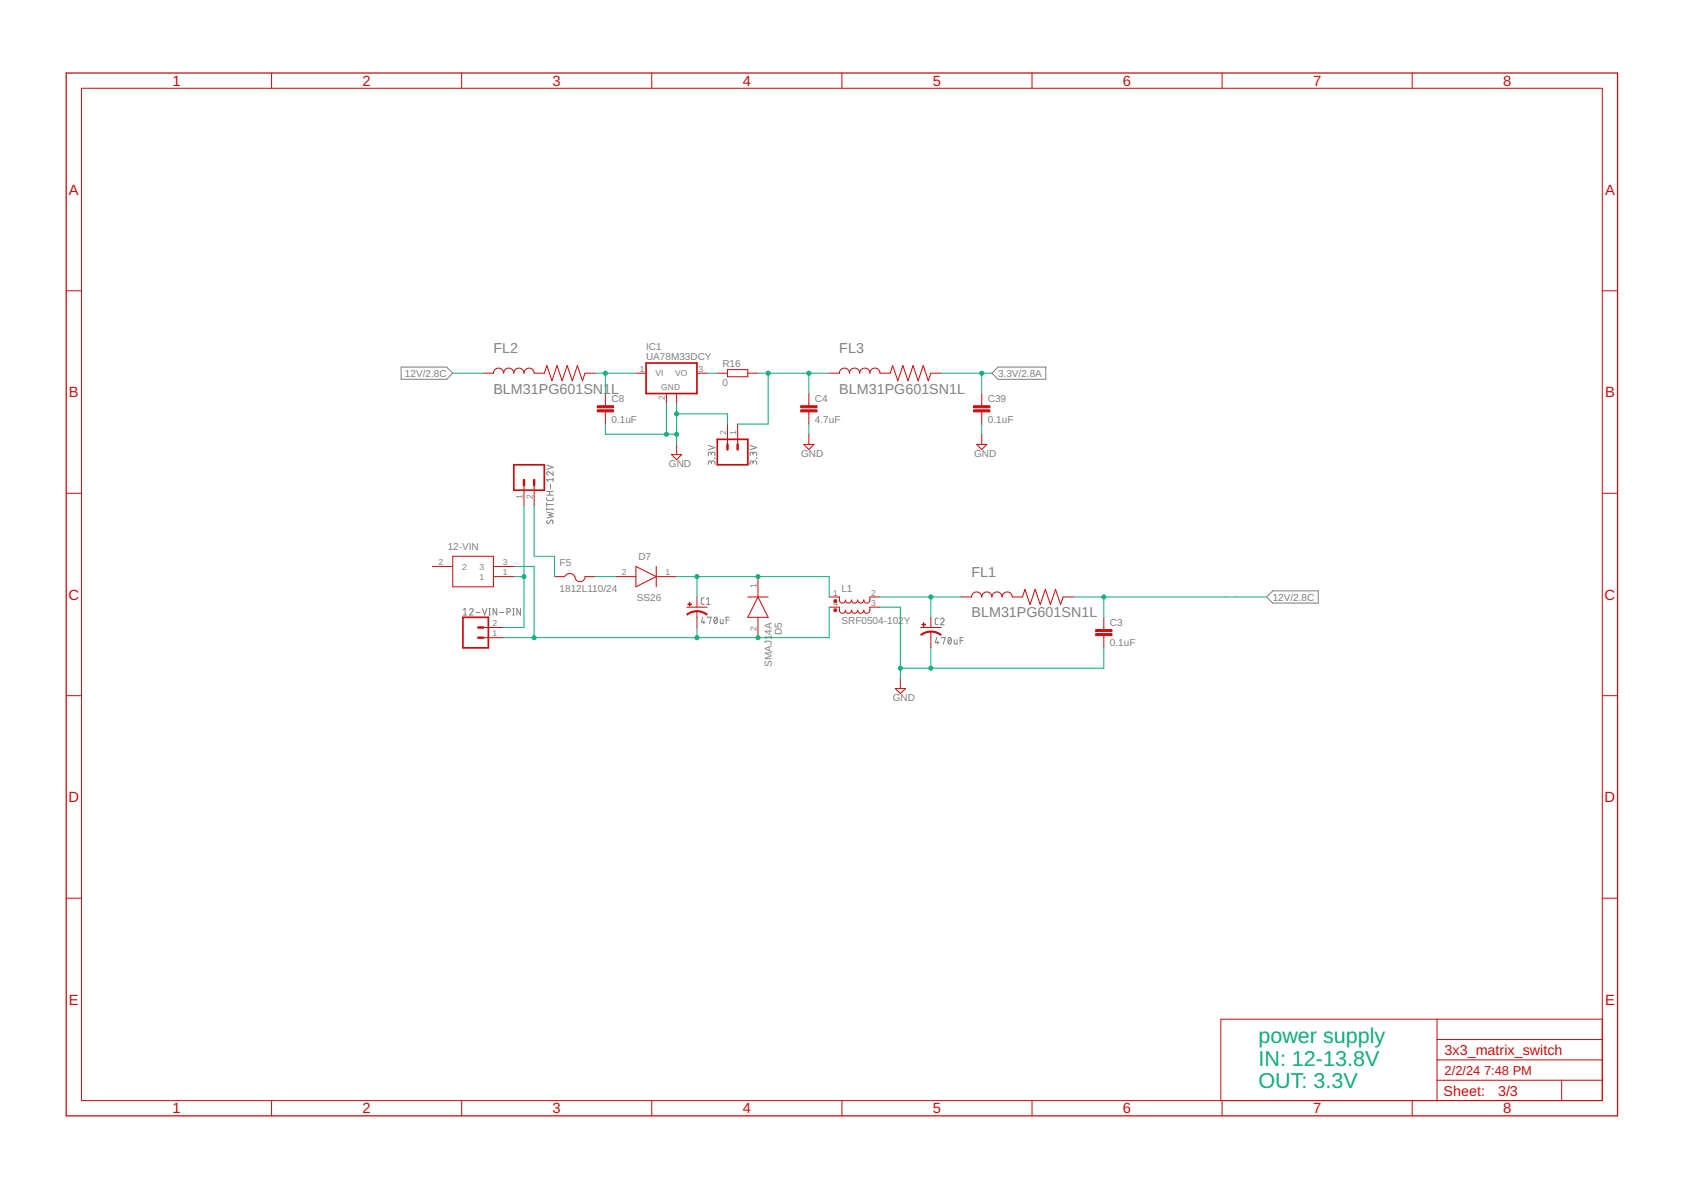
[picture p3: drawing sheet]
<svg xmlns="http://www.w3.org/2000/svg" width="420mm" height="297mm" viewBox="0 0 420 297" stroke-linecap="round" stroke-linejoin="round" font-family="sans-serif">
<g fill="none" stroke="#808080" stroke-width=".25">
<path d="M100.1 91.6h11.4l1.5 1.6-1.5 1.5h-11.4zM247.6 93.2l1.6-1.6h11.9v3.1h-11.9zM136.5 116.1l1.6 .5-1.6 .6M138.1 117.7v.9l-.9-.7a.44 .44 0 0 0-.7 .1 .44 .44 0 0 0 .3 .6M138.1 119.3v.9M138.1 119.7h-1.6l.3 .5M176.8 111.2l1.7 .5-1.7 .6M177.6 115.5a.46 .46 0 0 1 .4-.5 .46 .46 0 0 1 .5 .5v.4M177.6 115.8v-.4a.36 .36 0 0 0-.4-.4 .36 .36 0 0 0-.4 .4v.5M177.6 113.3a.46 .46 0 0 1 .4-.5 .46 .46 0 0 1 .5 .5v.4M177.6 113.6v-.4a.36 .36 0 0 0-.4-.4 .36 .36 0 0 0-.4 .4v.5M178.4 114.4h.1"/>
<path d="M187.3 111.2l1.6 .5-1.6 .6M188 115.5a.46 .46 0 0 1 .4-.5 .46 .46 0 0 1 .5 .5v.4M188 115.8v-.4a.36 .36 0 0 0-.4-.4 .36 .36 0 0 0-.3 .4v.5M188 113.3a.46 .46 0 0 1 .4-.5 .46 .46 0 0 1 .5 .5v.4M188 113.6v-.4a.36 .36 0 0 0-.4-.4 .36 .36 0 0 0-.3 .4v.5M188.9 114.3h.1M136.5 124.2v.5l.3 .2h1.1l.2-.7M136.5 127.8l1.6 .4-1.1 .3 1.1 .4-1.6 .4M136.5 127.1h1.6M136.5 125.5v.9M136.5 126.9v.4M136.5 125.9h1.6"/>
<path d="M136.5 123.6h1.6M136.5 122.7h1.6M136.6 129.9a.41 .41 0 0 0-.1 .6 .41 .41 0 0 0 .6 .1l.3-.6a.38 .38 0 0 1 .5-.1 .38 .38 0 0 1 .2 .5l-.2 .3M137.2 122.7v.9M137.5 120.9v1.1M138.1 126.9v.4M115.7 152.3l.4-.4v1.6M115.7 153.5h.8M117.2 152.3a.44 .44 0 0 1 .6-.4 .44 .44 0 0 1 .2 .7l-.8 .9h.9M118.8 152.9h1.1M120.5 151.9l.5 1.6 .5-1.6M122.1 153.5h.3"/>
<path d="M122.1 151.9h.3M122.2 151.9v1.6M124 151.9v1.6l-.9-1.6v1.6M124.7 152.9h1.1M126.6 152.8h.4a.46 .46 0 0 0 .5-.5 .46 .46 0 0 0-.5-.4h-.4v1.6M128 153.5h.4M128 151.9h.4M128.2 151.9v1.6M129.9 151.9v1.6l-.9-1.6v1.6M175.4 154.1l-.3 1.2h.9M175.7 155v.7M175.8 149.2h-.5l-.2 .4 .1 1.1 .6 .2"/>
<path d="M176.4 150.9h.9M176.4 149.6l.4-.4v1.7M176.6 154.2v-.1h.9l-.4 1.6M178.4 154.2l.1-.1a.81 .81 0 0 1 .6 .8 .81 .81 0 0 1-.6 .7l-.3-.7zM179 154.4l-.7 .9M179.8 154.6v.9l.3 .2h.4v-1.1M181.3 154.8h.7M182 154.1h-.7v1.6M233.8 159.1l-.3 1.3h.9M234.2 154.3h-.5l-.2 .4v1l.7 .2M234.8 154.7a.44 .44 0 0 1 .6-.4 .44 .44 0 0 1 .2 .7l-.8 .9h.9M235.1 159.3v-.2h.9l-.5 1.7"/>
<path d="M236.8 159.2h.1a.86 .86 0 0 1 .7 .7 .86 .86 0 0 1-.5 .9 1.03 1.03 0 0 1-.3-1.6zM237.4 159.5l-.7 .9M238.2 159.7v.9l.3 .2h.4v-1.1M239.7 159.9h.7M240.4 159.1h-.7v1.7M316.2 149l1.5-1.5h11.4v3h-11.4zM234.1 160v.8"/>
</g>
<g fill="none" stroke="#c90d0c" stroke-width=".25">
<path d="M67.8 18.2v3.8M115.3 18.2v3.8M162.7 18.2v3.8M210.2 18.2v3.8M257.6 18.2v3.8M305.1 18.2v3.8M352.6 18.2v3.8M20.3 22h379.7v252.7h-379.7zM16.5 72.6h3.8M400 72.6h3.8M120.6 93.2h2.6a1.27 1.27 0 0 1 1.3-1.3 1.27 1.27 0 0 1 1.2 1.3 1.27 1.27 0 0 1 1.3-1.3 1.27 1.27 0 0 1 1.3 1.3 1.27 1.27 0 0 1 1.2-1.3 1.27 1.27 0 0 1 1.3 1.3 1.27 1.27 0 0 1 1.3-1.3 1.27 1.27 0 0 1 1.2 1.3h2.6l.6-2 1.3 3.9 1.3-3.9 1.2 3.9 1.3-3.9 1.3 3.9 1.2-3.9 1.3 3.9 .6-1.9h2.6M151.1 98.2v3.1"/>
<path d="M158.7 93.2h2.6M166.4 98.2v2.6M168.9 98.2v2.6M174 93.2h2.5M179.1 93.2h2.5M181.6 92.3h5.1v1.7h-5.1zM186.7 93.2h2.5M201.9 98.2v3.1M207 93.2h2.5a1.27 1.27 0 0 1 1.3-1.3 1.27 1.27 0 0 1 1.3 1.3 1.27 1.27 0 0 1 1.3-1.3 1.27 1.27 0 0 1 1.2 1.3 1.27 1.27 0 0 1 1.3-1.3 1.27 1.27 0 0 1 1.3 1.3 1.26 1.26 0 0 1 1.2-1.3 1.26 1.26 0 0 1 1.3 1.3h2.5l.7-2 1.2 3.9 1.3-3.9 1.3 3.9 1.2-3.9 1.3 3.9 1.3-3.9 1.3 3.9 .6-1.9h2.5M245.1 98.2v3.1M151.1 102.8v3.1M167.6 113.5h2.6l-1.3 1.2z"/>
<path d="M168.9 110.9v2.6M181.6 105.9v5M184.1 105.9v5M200.7 110.9h2.5l-1.3 1.3zM201.9 102.8v3.1M201.9 108.4v2.5M243.8 110.9h2.6l-1.3 1.3zM245.1 102.8v3.1M245.1 108.4v2.5M16.5 123.1h3.8M113 138.9h10.2v7.6h-10.2zM130.8 121.1v5.1"/>
<path d="M133.3 121.1v5.1M400 123.1h3.8M107.9 141.4h5.1M120.6 159.2h5.1M120.6 156.6h5.1M123.2 143.9h5.1M123.2 141.4h5.1M138.4 143.9h2.6a1.42 1.42 0 0 1 1.5-.7 1.42 1.42 0 0 1 1.2 1.3 1.27 1.27 0 0 0 1.4 .7 1.27 1.27 0 0 0 .9-1.3h2.6M153.7 143.9h5M158.7 141.4l5.1 2.5-5.1 2.6zM163.8 143.9h5.1M163.8 141.4v5.1"/>
<path d="M171.4 151.6h5.1M174 149v2.6M174 152.6v4M186.7 149h5.1M189.2 149l2.6 5.1h-5.1zM189.2 143.9v5.1M189.2 154.1v5.1M207 149h2.5v.8a.76 .76 0 0 0 .8 .7 .76 .76 0 0 0 .8-.7 .76 .76 0 0 0 .7 .7 .76 .76 0 0 0 .8-.7 .76 .76 0 0 0 .8 .7 .76 .76 0 0 0 .7-.7 .76 .76 0 0 0 .8 .7 .76 .76 0 0 0 .7-.7 .76 .76 0 0 0 .8 .7 .76 .76 0 0 0 .8-.7v-.8h2.5M207 151.6h2.5v.7a.76 .76 0 0 0 .8 .8 .76 .76 0 0 0 .8-.8 .76 .76 0 0 0 .7 .8 .76 .76 0 0 0 .8-.8 .76 .76 0 0 0 .8 .8 .76 .76 0 0 0 .7-.8 .76 .76 0 0 0 .8 .8 .76 .76 0 0 0 .7-.8 .76 .76 0 0 0 .8 .8 .76 .76 0 0 0 .8-.8v-.7h2.5M229.8 156.6h5.1M232.4 154.1v2.5M232.4 157.6v4.1"/>
<path d="M240 149h2.5a1.27 1.27 0 0 1 1.3-1.2 1.27 1.27 0 0 1 1.3 1.2 1.27 1.27 0 0 1 1.3-1.2 1.27 1.27 0 0 1 1.2 1.2 1.27 1.27 0 0 1 1.3-1.2 1.27 1.27 0 0 1 1.3 1.2 1.27 1.27 0 0 1 1.2-1.2 1.27 1.27 0 0 1 1.3 1.2h2.5l.7-1.9 1.3 3.8 1.2-3.8 1.3 3.8 1.3-3.8 1.2 3.8 1.3-3.8 1.3 3.8 .6-1.9h2.5M275.6 154.1v3M275.6 158.7v3M16.5 173.7h3.8M223.5 171.9h2.5l-1.2 1.2zM224.8 169.3v2.6M400 173.7h3.8M16.5 224.2h3.8M400 224.2h3.8M358.8 254.4v20.3M358.8 259.5h41.2M400 254.4h-95.2v20.3"/>
<path d="M67.8 274.7v3.8M115.3 274.7v3.8M162.7 274.7v3.8M210.2 274.7v3.8M257.6 274.7v3.8M305.1 274.7v3.8M352.6 274.7v3.8M358.8 269.6h41.2M358.8 264.6h41.2M389.9 269.6v5.1"/>
</g>
<path d="M16.5 18.2h387.3v260.3h-387.3z" fill="none" stroke="#c90d0c" stroke-width=".32"/>
<g fill="#c90d0c" stroke="#c90d0c" stroke-width=".25">
<path d="M149.1 102.3h4.1v.5h-4.1z"/>
<path d="M149.1 101.3h4.1v.5h-4.1z"/>
<path d="M171.7 150.8h.9v.1h-.9z"/>
<path d="M172.1 150.4h.1v.9h-.1z"/>
<path d="M230.1 155.9h.9v.1h-.9z"/>
<path d="M230.5 155.5h.2v.9h-.2z"/>
<path d="M273.5 158.2h4.1v.5h-4.1z"/>
<path d="M273.5 157.1h4.1v.5h-4.1z"/>
<path d="M199.9 102.3h4.1v.5h-4.1z"/>
<path d="M199.9 101.3h4.1v.5h-4.1z"/>
<path d="M243.1 102.3h4v.5h-4z"/>
<path d="M243.1 101.3h4v.5h-4z"/>
</g>
<path d="M161.3 90.6h12.7v7.6h-12.7zM128.3 116h7.6v6.4h-7.6zM179.1 109.7h7.6v6.3h-7.6zM115.6 154.1h6.3v7.6h-6.3z" fill="none" stroke="#c90d0c" stroke-width=".42"/>
<path d="M130.8 119.8v1.3M133.3 119.8v1.3M181.6 110.9v1.3M184.1 110.9v1.3M119.4 156.6h1.2M119.4 159.2h1.2" fill="none" stroke="#c90d0c" stroke-width=".61"/>
<g fill="#c90d0c" stroke="#c90d0c" stroke-width=".25">
<path d="M174 152.4l1.3 .3 1.3 .6-.2 .2-1.4-.7-1-.1z" fill-rule="evenodd"/>
<path d="M171.4 153.3l1.2-.6 1.4-.3v.3l-1.5 .3-.9 .5z" fill-rule="evenodd"/>
<path d="M232.4 157.5l1.4 .2 1.2 .7-.2 .2-1.4-.7-1-.1z" fill-rule="evenodd"/>
<path d="M229.8 158.4l1.3-.7 1.3-.2v.3l-1.5 .3-.9 .5z" fill-rule="evenodd"/>
<circle cx="208.5" cy="150" r=".36"/>
<circle cx="208.5" cy="152.3" r=".36"/>
</g>
<g fill="none" stroke="#0dab76" stroke-width=".25">
<path d="M113 93.2h7.6M148.6 93.2h10.1M151.1 93.2v5M176.5 93.2h2.6M189.2 93.2h17.8M191.8 93.2v12.7h-7.7M201.9 93.2v5M234.9 93.2h12.7M245.1 93.2v5M151.1 105.9v2.5h17.8M166.4 100.8v7.6M168.9 100.8v10.1"/>
<path d="M168.9 103.3h12.7v2.6M201.9 105.9v2.5M245.1 105.9v2.5M130.8 126.2v30.4h-5.1M133.3 126.2v12.7h5.1v5M128.3 141.4h5v17.8M128.3 143.9h2.5M148.6 143.9h5.1M168.9 143.9h38.1v5.1M174 143.9v5.1M174 156.6v2.6M207 151.6v7.6h-81.3"/>
<path d="M219.7 151.6h5.1v17.7M219.7 149h20.3M232.4 149v5.1M267.9 149h48.3M275.6 149v5.1M232.4 161.7v5.1M275.6 161.7v5.1h-50.8"/>
</g>
<g fill="#0dab76" stroke="#0dab76" stroke-width=".25">
<circle cx="224.8" cy="166.8" r=".51"/>
<circle cx="232.4" cy="166.8" r=".51"/>
<circle cx="168.9" cy="103.3" r=".51"/>
<circle cx="166.4" cy="108.4" r=".51"/>
<circle cx="168.9" cy="108.4" r=".51"/>
<circle cx="133.3" cy="159.2" r=".51"/>
<circle cx="174" cy="159.2" r=".51"/>
<circle cx="189.2" cy="159.2" r=".51"/>
<circle cx="130.8" cy="143.9" r=".51"/>
<circle cx="189.2" cy="143.9" r=".51"/>
<circle cx="174" cy="143.9" r=".51"/>
<circle cx="232.4" cy="149" r=".51"/>
<circle cx="275.6" cy="149" r=".51"/>
<circle cx="245.1" cy="93.2" r=".51"/>
<circle cx="191.8" cy="93.2" r=".51"/>
<circle cx="201.9" cy="93.2" r=".51"/>
<circle cx="151.1" cy="93.2" r=".51"/>
</g>
<g font-size="5.4" fill="#0dab76">
<text x="314.2" y="260.3">power supply</text>
<text x="314.2" y="266">IN: 12-13.8V</text>
<text x="314.2" y="271.7">OUT: 3.3V</text>
</g>
<g font-size="3.7" fill="#c90d0c">
<text x="43" y="21.4">1</text>
<text x="90.5" y="21.4">2</text>
<text x="138" y="21.4">3</text>
<text x="185.4" y="21.4">4</text>
<text x="232.9" y="21.4">5</text>
<text x="280.4" y="21.4">6</text>
<text x="327.8" y="21.4">7</text>
<text x="375.3" y="21.4">8</text>
<text x="17.2" y="48.6">A</text>
<text x="400.7" y="48.6">A</text>
<text x="17.2" y="99.1">B</text>
<text x="400.7" y="99.1">B</text>
<text x="17.1" y="149.7">C</text>
<text x="400.6" y="149.7">C</text>
<text x="17.1" y="200.2">D</text>
<text x="400.6" y="200.2">D</text>
<text x="17.2" y="250.8">E</text>
<text x="400.7" y="250.8">E</text>
<text x="43" y="277.9">1</text>
<text x="90.5" y="277.9">2</text>
<text x="138" y="277.9">3</text>
<text x="185.4" y="277.9">4</text>
<text x="232.9" y="277.9">5</text>
<text x="280.4" y="277.9">6</text>
<text x="327.8" y="277.9">7</text>
<text x="375.3" y="277.9">8</text>
</g>
<g font-size="3.6" fill="#808080">
<text x="123.2" y="88.1">FL2</text>
<text x="209.5" y="88.1">FL3</text>
<text x="123.2" y="98.2">BLM31PG601SN1L</text>
<text x="209.5" y="98.2">BLM31PG601SN1L</text>
<text x="242.6" y="143.9">FL1</text>
<text x="242.5" y="154.1">BLM31PG601SN1L</text>
</g>
<g font-size="3.6" fill="#c90d0c">
<text x="360.7" y="263.3">3x3_matrix_switch</text>
<text x="360.4" y="273.6">Sheet:</text>
<text x="374" y="273.5">3/3</text>
</g>
<g font-size="3.2" fill="#c90d0c">
<text x="360.7" y="268.4">2/2/24</text>
<text x="370.5" y="268.4">7:48 PM</text>
</g>
<g font-size="2.5" fill="#808080">
<text x="161.3" y="90">UA78M33DCY</text>
<text x="161.3" y="87.4">IC1</text>
<text x="101.1" y="94">12V/2.8C</text>
<text x="180.3" y="91.7">R16</text>
<text x="249.2" y="94">3.3V/2.8A</text>
<text x="152.7" y="100.4">C8</text>
<text x="180.3" y="96.5">0</text>
<text x="203.4" y="100.4">C4</text>
<text x="246.6" y="100.4">C39</text>
<text x="152.7" y="105.5">0.1uF</text>
<text x="203.4" y="105.5">4.7uF</text>
<text x="246.6" y="105.5">0.1uF</text>
<text x="167" y="116.6">GND</text>
<text x="200" y="114.1">GND</text>
<text x="243.2" y="114.1">GND</text>
<text x="111.8" y="137.2">12-VIN</text>
<text x="139.7" y="141.4">F5</text>
<text x="159.4" y="139.8">D7</text>
<text x="139.7" y="147.8">1812L110/24</text>
<text x="159" y="149.9">SS26</text>
<text x="210" y="147.7">L1</text>
<text x="317.7" y="149.9">12V/2.8C</text>
<text x="210.1" y="155.7">SRF0504-102Y</text>
<text x="192.7" y="158.4" transform="rotate(-90 192.7 158.4)">4A</text>
<text x="195.2" y="158.6" transform="rotate(-90 195.2 158.6)">D5</text>
<text x="277.1" y="161.3">0.1uF</text>
<text x="277.1" y="156.3">C3</text>
<text x="192.7" y="166.5" transform="rotate(-90 192.7 166.5)">SMAJ1</text>
<text x="222.9" y="175.1">GND</text>
</g>
<g font-size="2.1" fill="#808080">
<text x="159.7" y="92.8">1</text>
<text x="163.6" y="93.9">VI</text>
<text x="168.6" y="93.9">VO</text>
<text x="174.3" y="92.8">3</text>
<text x="165.1" y="97.5">GND</text>
<text x="166" y="99.8" transform="rotate(-90 166 99.8)">2</text>
<text x="181.2" y="108.6" transform="rotate(-90 181.2 108.6)">2</text>
<text x="183.8" y="108.6" transform="rotate(-90 183.8 108.6)">1</text>
<text x="130.5" y="124.6" transform="rotate(-90 130.5 124.6)">1</text>
<text x="133" y="124.6" transform="rotate(-90 133 124.6)">2</text>
<text x="109.5" y="141">2</text>
<text x="115.4" y="142.2">2</text>
<text x="119.7" y="142.2">3</text>
<text x="125.5" y="143.6">1</text>
<text x="125.5" y="141">3</text>
<text x="155.2" y="143.6">2</text>
<text x="166.2" y="143.6">1</text>
<text x="119.7" y="144.7">1</text>
<text x="188.9" y="146.7" transform="rotate(-90 188.9 146.7)">1</text>
<text x="208" y="148.7">1</text>
<text x="217.5" y="148.7">2</text>
<text x="208" y="151.2">4</text>
<text x="217.5" y="151.2">3</text>
<text x="123" y="158.8">1</text>
<text x="123" y="156.3">2</text>
<text x="188.9" y="157.6" transform="rotate(-90 188.9 157.6)">2</text>
</g>
</svg>
